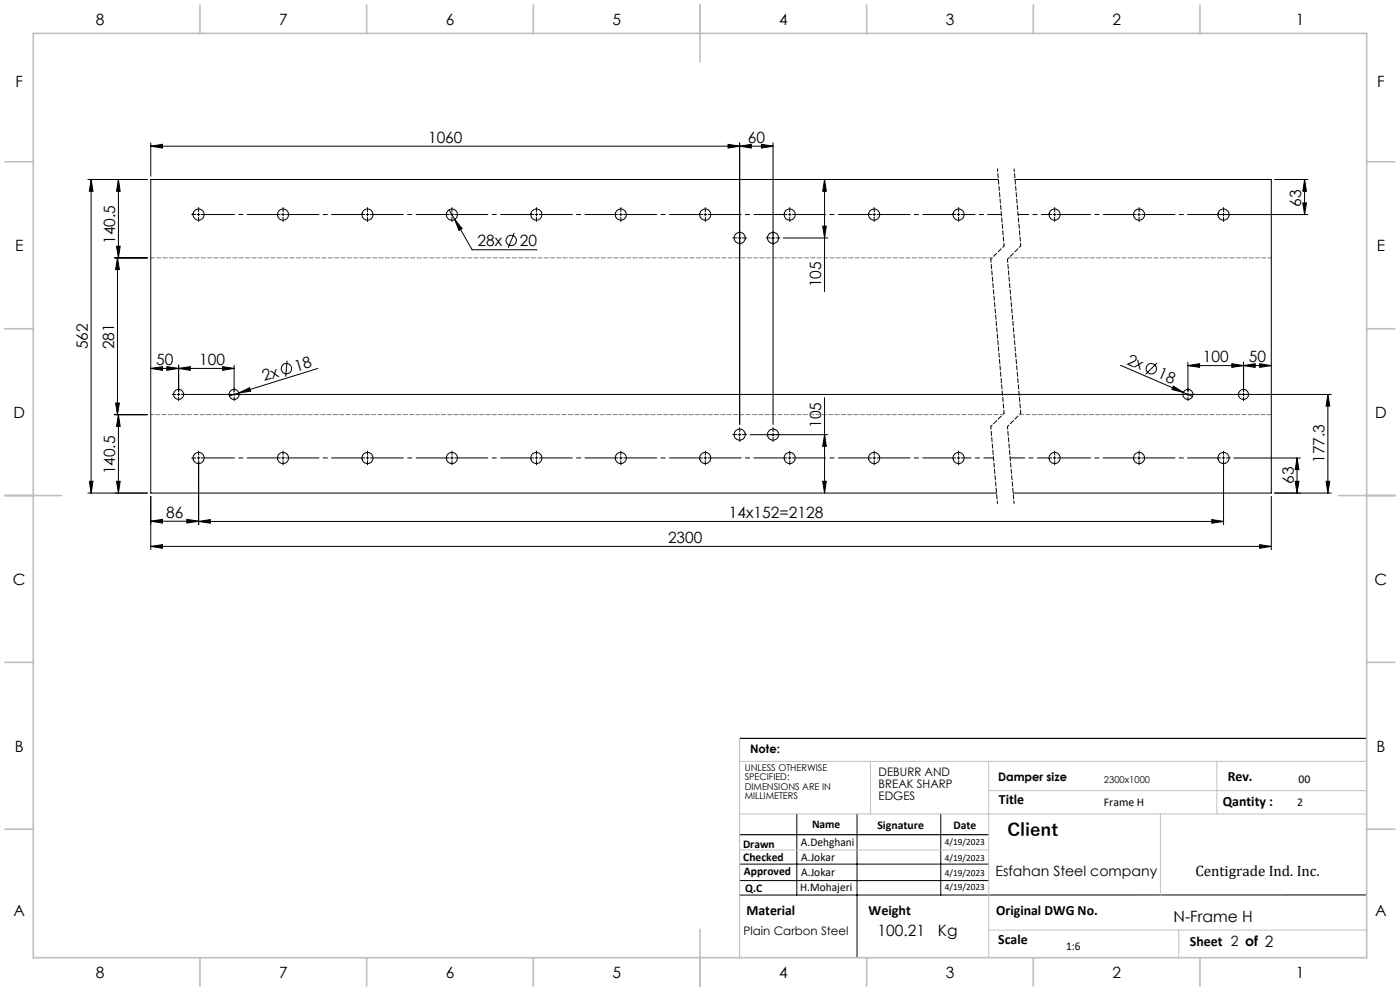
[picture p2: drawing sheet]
<svg xmlns="http://www.w3.org/2000/svg" width="420mm" height="297mm" viewBox="0 0 420 297" stroke-linecap="round" stroke-linejoin="round" font-family="sans-serif">
<g fill="none" stroke="#000" stroke-width=".3">
<path d="M26.4 53.8h17.8M27.3 53.8l.6 3.5h-1.1zM27.3 53.8v94M35.5 53.8l.6 3.5h-1.1zM35.5 53.8v23.5M45.2 43.8l3.6-.6v1.2zM45.2 42.8v10M45.2 43.8h186.7M218.4 43.2l3.5 .6-3.5 .6zM221.9 42.8v84.4M221.9 43.8l3.5-.6v1.2zM228.4 43.2l3.5 .6-3.5 .6z"/>
<path d="M231.9 42.8v84.4M247.4 53.8v33.6M247.4 53.8l.5 3.5h-1.1zM299.5 53.8h-254.3v94h253.7M304.5 53.8h76.9v94h-77.4M382.4 53.8h10M391.4 53.8v10.5M391.4 53.8l.5 3.5h-1.1zM34.3 77.3h9.9M35 73.8h1.1l-.6 3.5zM35.2 77.3l.6 3.5h-1.1zM35.2 77.3v47"/>
<path d="M134.7 62.9l1.7 2.9M136.4 65.8l2.2 2.7-.9 .6zM136.4 65.8l5.2 9.1h19.5M154.3 69.8l-1.8 4.5M221.5 71.3h.8M231.5 71.3h.8M235 71.3h13.4M246.8 67.8h1.1l-.5 3.5zM341.3 64.3h.8M341.7 63.9v.8M366 64.3h26.4M390.8 60.8h1.1l-.5 3.5z"/>
<path d="M45.2 110.4l3.6-.5v1.1zM45.2 110.4h25M50.1 109.9l3.5 .5-3.5 .6zM53.2 118.2h.8M53.6 117.8v.8M53.6 109.4v7.8M53.6 110.4l3.5-.5v1.1zM54.6 118.2h344.8M66.7 109.9l3.5 .5-3.5 .6zM70.2 117.8v.8M70.2 109.4v7.8M71.7 117.8l3.2-1.6 .3 1.1z"/>
<path d="M71.7 117.8l-2.9 .9M86.1 108.1l-.4 4.8M95.4 110.4l-23.7 7.4M247.4 119.2v28.6M336.2 109.5l18.8 8.1M347.1 108.8l-3.4 3.4M352 115.7l3 1.9-3.4-.9zM355 117.6l2.8 1.2M356.4 117.8v.8M356.4 109.6l3.5-.6v1.1zM356.4 108.5v8.7M369.5 109l3.6 .6-3.6 .5z"/>
<path d="M373.1 117.8v.8M373.1 109.6l3.5-.6v1.1zM373.1 108.5v8.7M377.9 109l3.5 .6-3.5 .5zM381.4 109.6h-25M398.4 118.2l.5 3.5h-1.1zM398.4 118.2v29.6M34.3 124.3h9.9M34.7 120.8h1.1l-.6 3.5zM35.5 124.3l.6 3.5h-1.1zM35.5 124.3v23.5M59.6 138.3v19"/>
<path d="M221.5 130.3h.8M221.9 129.9v.8M225 130.3h23.4M231.9 129.9v.8M247.4 130.3l.5 3.5h-1.1zM341.3 137.3h.8M341.7 136.8v.9M367.1 138.3v19M370.1 137.3h20M389.1 137.3v10.5M389.1 137.3l.6 3.5h-1.2zM26.4 147.8h17.8"/>
<path d="M26.8 144.2h1.1l-.6 3.6zM35 144.2h1.1l-.6 3.6zM45.2 148.8v15.9M45.2 156.2l3.6-.6v1.2zM45.2 156.2h14.4M56.1 155.6l3.5 .6-3.5 .6zM59.6 156.3l3.5-.6v1.1zM59.6 156.3h307.5M246.8 144.2h1.1l-.5 3.6zM363.5 155.7l3.6 .6-3.6 .5zM381.4 148.8v15.9M388.5 144.2h1.2l-.6 3.6z"/>
<path d="M397.8 144.2h1.1l-.5 3.6zM399.4 147.8h-17M45.2 163.8l3.6-.6v1.1zM45.2 163.8h336.2M377.9 163.2l3.5 .6-3.5 .5zM221.9 259h74.7M239 243.9v24.3M257.1 243.9v43.1M282.2 243.9v24.3M221.9 263.9h74.7M410 268.2h-188.1"/>
<circle cx="59.6" cy="64.3" r="1.68"/>
<circle cx="84.9" cy="64.3" r="1.68"/>
<circle cx="110.3" cy="64.3" r="1.67"/>
<circle cx="135.6" cy="64.3" r="1.67"/>
<circle cx="153.4" cy="72.1" r="1.55"/>
<circle cx="160.9" cy="64.3" r="1.67"/>
<circle cx="186.2" cy="64.3" r="1.67"/>
<circle cx="211.6" cy="64.3" r="1.67"/>
<circle cx="221.9" cy="71.3" r="1.67"/>
<circle cx="231.9" cy="71.3" r="1.67"/>
<circle cx="236.9" cy="64.3" r="1.67"/>
<circle cx="262.2" cy="64.3" r="1.68"/>
<circle cx="287.6" cy="64.3" r="1.68"/>
<circle cx="316.4" cy="64.3" r="1.67"/>
<circle cx="341.7" cy="64.3" r="1.67"/>
<circle cx="367" cy="64.3" r="1.67"/>
<circle cx="53.6" cy="118.2" r="1.5"/>
<circle cx="70.2" cy="118.2" r="1.5"/>
<circle cx="85.9" cy="110.5" r="1.55"/>
<circle cx="345.4" cy="110.5" r="1.56"/>
<circle cx="356.4" cy="118.2" r="1.5"/>
<circle cx="373" cy="118.2" r="1.5"/>
<circle cx="59.6" cy="137.3" r="1.68"/>
<circle cx="84.9" cy="137.3" r="1.68"/>
<circle cx="110.3" cy="137.3" r="1.67"/>
<circle cx="135.6" cy="137.3" r="1.67"/>
<circle cx="160.9" cy="137.3" r="1.67"/>
<circle cx="186.2" cy="137.3" r="1.67"/>
<circle cx="211.6" cy="137.3" r="1.67"/>
<circle cx="221.9" cy="130.3" r="1.67"/>
<circle cx="231.9" cy="130.3" r="1.67"/>
<circle cx="236.9" cy="137.3" r="1.67"/>
<circle cx="262.2" cy="137.3" r="1.68"/>
<circle cx="287.6" cy="137.3" r="1.68"/>
<circle cx="316.4" cy="137.3" r="1.67"/>
<circle cx="341.7" cy="137.3" r="1.67"/>
<circle cx="367" cy="137.3" r="1.67"/>
</g>
<g fill="none" stroke="#000" stroke-width=".3" stroke-dasharray="15.2 1.3 1.3 1.3">
<path d="M58.8 64.3h-1.3M59.6 64.3h-.4M59.6 64.3v.4M59.6 64.3h.4M59.6 64.3v-.4M59.6 65.1v1.3M59.6 63.5v-1.3M84.9 64.3h-.4M84.9 64.3v.4M84.9 64.3h.4M84.9 64.3v-.4M84.9 65.1v1.3"/>
<path d="M84.9 63.5v-1.3M110.3 64.3h-.5M110.3 64.3v.4M110.3 64.3h.4M110.3 64.3v-.4M110.3 65.1v1.3M110.3 63.5v-1.3M135.6 64.3h-.4M135.6 64.3v.4M135.6 64.3h.4M135.6 64.3v-.4M135.6 65.1v1.3"/>
<path d="M135.6 63.5v-1.3M160.9 64.3h-.4M160.9 64.3v.4M160.9 64.3h.4M160.9 64.3v-.4M160.9 65.1v1.3M160.9 63.5v-1.3M186.3 64.3h-.5M186.3 64.3v.4M186.3 64.3h.4M186.3 64.3v-.4M186.3 65.1v1.3"/>
<path d="M186.3 63.5v-1.3M211.6 64.3h-.4M211.6 64.3v.4M211.6 64.3h.4M211.6 64.3v-.4M211.6 65.1v1.3M211.6 63.5v-1.3M221.1 71.3h-1.3M221.9 72.1v1.3M221.9 70.5v-1.3M222.8 71.3h1.2M231.1 71.3h-1.3"/>
<path d="M231.9 72.1v1.3M231.9 70.5v-1.3M232.8 71.3h1.2M236.9 64.3h-.4M236.9 64.3v.4M236.9 64.3h.4M236.9 64.3v-.4M236.9 65.1v1.3M236.9 63.5v-1.3M262.3 64.3h-.5M262.3 64.3v.4M262.3 64.3h.4"/>
<path d="M262.3 64.3v-.4M262.3 65.1v1.3M262.3 63.5v-1.3M287.6 64.3h-.4M287.6 64.3v.4M287.6 64.3h.4M287.6 64.3v-.4M287.6 65.1v1.3M287.6 63.5v-1.3M316.4 64.3h-.4M316.4 64.3v.4M316.4 64.3h.4"/>
<path d="M316.4 64.3v-.4M316.4 65.1v1.3M316.4 63.5v-1.3M341.7 65.1v1.3M341.7 63.5v-1.3M367.1 64.3h-.4M367.1 64.3v.4M367.1 64.3h.4M367.1 64.3v-.4M367.1 65.1v1.3M367.1 63.5v-1.3M367.9 64.3h1.3"/>
<path d="M52.8 118.2h-1.1M53.6 117.4v-1.1M53.6 119v1.1M54.4 118.2h1.1M69.4 118.2h-1.1M70.3 117.4v-1.1M70.3 119v1.1M71.1 118.2h1.1M355.6 118.2h-1.1M356.4 117.4v-1.1M356.4 119v1.1M357.2 118.2h1.1"/>
<path d="M372.2 118.2h-1M373.1 117.4v-1.1M373.1 119v1.1M373.9 118.2h1.1M58.8 137.2h-1.3M59.6 137.2h-.4M59.6 137.2v.5M59.6 137.2h.4M59.6 137.2v-.4M59.6 138.1v1.2M59.6 136.4v-1.2M84.9 137.2h-.4"/>
<path d="M84.9 137.2v.5M84.9 137.2h.4M84.9 137.2v-.4M84.9 138.1v1.2M84.9 136.4v-1.2M110.3 137.2h-.5M110.3 137.2v.5M110.3 137.2h.4M110.3 137.2v-.4M110.3 138.1v1.2M110.3 136.4v-1.2M135.6 137.2h-.4"/>
<path d="M135.6 137.2v.5M135.6 137.2h.4M135.6 137.2v-.4M135.6 138.1v1.2M135.6 136.4v-1.2M160.9 137.2h-.4M160.9 137.2v.5M160.9 137.2h.4M160.9 137.2v-.4M160.9 138.1v1.2M160.9 136.4v-1.2M186.3 137.2h-.5"/>
<path d="M186.3 137.2v.5M186.3 137.2h.4M186.3 137.2v-.4M186.3 138.1v1.2M186.3 136.4v-1.2M211.6 137.2h-.4M211.6 137.2v.5M211.6 137.2h.4M211.6 137.2v-.4M211.6 138.1v1.2M211.6 136.4v-1.2M221.1 130.2h-1.3"/>
<path d="M221.9 131.1v1.2M221.9 129.4v-1.2M222.8 130.2h1.2M231.1 130.2h-1.3M231.9 131.1v1.2M231.9 129.4v-1.2M232.8 130.2h1.2M236.9 137.2h-.4M236.9 137.2v.5M236.9 137.2h.4M236.9 137.2v-.4M236.9 138.1v1.2"/>
<path d="M236.9 136.4v-1.2M262.3 137.2h-.5M262.3 137.2v.5M262.3 137.2h.4M262.3 137.2v-.4M262.3 138.1v1.2M262.3 136.4v-1.2M287.6 137.2h-.4M287.6 137.2v.5M287.6 137.2h.4M287.6 137.2v-.4M287.6 138.1v1.2"/>
<path d="M287.6 136.4v-1.2M316.4 137.2h-.4M316.4 137.2v.5M316.4 137.2h.4M316.4 137.2v-.4M316.4 138.1v1.2M316.4 136.4v-1.2M341.7 138.1v1.2M341.7 136.4v-1.2M367.1 137.2h-.4M367.1 137.2v.5M367.1 137.2h.4"/>
<path d="M367.1 137.2v-.4M367.1 138.1v1.2M367.1 136.4v-1.2M367.9 137.2h1.3"/>
</g>
<path d="M298 137.2h-9.6" fill="none" stroke="#000" stroke-width=".3" stroke-dasharray="15.2 1.3 1.3 1.3" stroke-dashoffset="12.3"/>
<g fill="none" stroke="#000" stroke-width=".3" stroke-dasharray="15.2 1.3 1.3 1.3" stroke-dashoffset="5.3">
<path d="M84.1 64.3h-23.7M109.4 64.3h-23.6M134.8 64.3h-23.7M160.1 64.3h-23.7M185.4 64.3h-23.6M210.8 64.3h-23.7M236.1 64.3h-23.7M261.4 64.3h-23.6M286.8 64.3h-23.7M340.9 64.3h-23.7M366.2 64.3h-23.6M84.1 137.2h-23.7"/>
<path d="M109.4 137.2h-23.6M134.8 137.2h-23.7M160.1 137.2h-23.7M185.4 137.2h-23.6M210.8 137.2h-23.7M236.1 137.2h-23.7M261.4 137.2h-23.6M286.8 137.2h-23.7M340.9 137.2h-23.7M366.2 137.2h-23.6"/>
</g>
<path d="M315.6 137.2h-12.6" fill="none" stroke="#000" stroke-width=".3" stroke-dasharray="15.2 1.3 1.3 1.3" stroke-dashoffset="10.9"/>
<path d="M300.4 64.3h-12" fill="none" stroke="#000" stroke-width=".3" stroke-dasharray="15.2 1.3 1.3 1.3" stroke-dashoffset="11.1"/>
<path d="M315.6 64.3h-10.2" fill="none" stroke="#000" stroke-width=".3" stroke-dasharray="15.2 1.3 1.3 1.3" stroke-dashoffset="12.1"/>
<path d="M299.2 50.6l2 23.1M304.2 50.6l2 23.1M297.2 127.8l2 23.1M302.2 127.8l2 23.1" fill="none" stroke="#000" stroke-width=".3" stroke-dasharray="1.3 .6" stroke-dashoffset=".5"/>
<path d="M301.2 73.7l-4 4M306.2 73.7l-4 4M301.2 123.8l-4 4M306.2 123.8l-4 4" fill="none" stroke="#000" stroke-width=".3" stroke-dasharray="1.3 .6" stroke-dashoffset=".7"/>
<path d="M297.2 77.7l4 46.1M302.2 77.7l4 46.1" fill="none" stroke="#000" stroke-width=".3" stroke-dasharray="1.3 .6" stroke-dashoffset=".3"/>
<path d="M45.3 124.3h255.5" fill="none" stroke="#808080" stroke-width=".3" stroke-dasharray="1.3 .6" stroke-dashoffset=".5"/>
<path d="M297.6 77.3h-252.3" fill="none" stroke="#808080" stroke-width=".3" stroke-dasharray="1.3 .6" stroke-dashoffset=".2"/>
<path d="M305.8 124.3h75.6" fill="none" stroke="#808080" stroke-width=".3" stroke-dasharray="1.3 .6"/>
<path d="M381.4 77.3h-78.8" fill="none" stroke="#808080" stroke-width=".3" stroke-dasharray="1.3 .6" stroke-dashoffset=".3"/>
<path d="M221.9 221.3h188.1M221.9 250.2h74.7" fill="none" stroke="#000" stroke-width=".35"/>
<path d="M221.9 228.2h188.1M261.2 228.2v15.7M296.6 228.2v58.8M296.6 237h113.4M365.1 228.2v15.7M221.9 243.9h188.1M221.9 254.7h74.7M348.1 243.9v24.3M296.6 278.8h113.4M353.6 278.8v8.2" fill="none" stroke="#c0c0c0" stroke-width=".3"/>
<path d="M221.9 221.3v65.7" fill="none" stroke="#c0c0c0" stroke-width=".35"/>
<g fill="none" stroke="#c0c0c0" stroke-width=".5">
<path d="M10 10h400v277h-400zM60 1.5v8.5M110 1.5v8.5M160 1.5v8.5M210 1.5v17M260 1.5v8.5M310 1.5v8.5M360 1.5v8.5M1.5 48.5h8.5M410 48.5h8.5M1.5 98.5h8.5M410 98.5h8.5"/>
<path d="M1.5 148.5h17M401.5 148.5h17M1.5 198.5h8.5M410 198.5h8.5M1.5 248.5h8.5M410 248.5h8.5M210 278.5v17M60 287v8.5M110 287v8.5M160 287v8.5M260 287v8.5M310 287v8.5"/>
<path d="M360 287v8.5"/>
</g>
<g fill="#000">
<path d="M136.4 65.8l2.2 2.7-.9 .6zM71.7 117.8l3.2-1.6 .3 1.1zM352 115.7l3 1.9-3.4-.9z"/>
<path d="M27.3 53.8l.6 3.5h-1.1zM26.8 144.2h1.1l-.6 3.6zM247.4 130.3l.5 3.5h-1.1zM246.8 144.2h1.1l-.5 3.6zM391.4 53.8l.5 3.5h-1.1zM390.8 60.8h1.1l-.5 3.5zM398.4 118.2l.5 3.5h-1.1zM397.8 144.2h1.1l-.5 3.6z"/>
<path d="M45.2 43.8l3.6-.6v1.2zM218.4 43.2l3.5 .6-3.5 .6zM45.2 110.4l3.6-.5v1.1zM50.1 109.9l3.5 .5-3.5 .6zM373.1 109.6l3.5-.6v1.1zM377.9 109l3.5 .6-3.5 .5z"/>
<path d="M228.4 43.2l3.5 .6-3.5 .6zM221.9 43.8l3.5-.6v1.2zM66.7 109.9l3.5 .5-3.5 .6zM53.6 110.4l3.5-.5v1.1zM56.1 155.6l3.5 .6-3.5 .6zM45.2 156.2l3.6-.6v1.2z"/>
<path d="M356.4 109.6l3.5-.6v1.1zM369.5 109l3.6 .6-3.6 .5z"/>
<path d="M35 144.2h1.1l-.6 3.6zM35.5 124.3l.6 3.5h-1.1zM35 73.8h1.1l-.6 3.5zM35.5 53.8l.6 3.5h-1.1zM34.7 120.8h1.1l-.6 3.5zM35.2 77.3l.6 3.5h-1.1zM388.5 144.2h1.2l-.6 3.6zM389.1 137.3l.6 3.5h-1.2zM246.8 67.8h1.1l-.5 3.5zM247.4 53.8l.5 3.5h-1.1z"/>
<path d="M59.6 156.3l3.5-.6v1.1zM363.5 155.7l3.6 .6-3.6 .5z"/>
<path d="M45.2 163.8l3.6-.6v1.1zM377.9 163.2l3.5 .6-3.5 .5z"/>
</g>
<text font-size="5.3" x="302.2" y="250.7">Client</text>
<g font-size="4.7">
<text x="28.7" y="7.6">8</text>
<text x="83.7" y="7.6">7</text>
<text x="133.7" y="7.6">6</text>
<text x="183.7" y="7.6">5</text>
<text x="233.7" y="7.6">4</text>
<text x="283.7" y="7.6">3</text>
<text x="333.7" y="7.6">2</text>
<text x="388.7" y="7.6">1</text>
<text x="4.6" y="26.1">F</text>
<text x="413.1" y="26.1">F</text>
<text x="128.4" y="42.8">1060</text>
<text x="224.3" y="42.8">60</text>
<text x="390.4" y="61.9" transform="rotate(-90 390.4 61.9)">63</text>
<text x="4.5" y="75.3">E</text>
<text x="34.5" y="73.1" transform="rotate(-90 34.5 73.1)">140.5</text>
<text x="143.3" y="73.8">28x</text>
<text x="155.9" y="73.8">20</text>
<text x="413" y="75.3">E</text>
<text x="246.4" y="86.1" transform="rotate(-90 246.4 86.1)">105</text>
<text x="26.4" y="104.6" transform="rotate(-90 26.4 104.6)">562</text>
<text x="34.2" y="104.6" transform="rotate(-90 34.2 104.6)">281</text>
<text x="46.8" y="109.4">50</text>
<text x="59.8" y="109.4">100</text>
<text x="88.9" y="111.3" transform="rotate(-17 88.9 111.3)">18</text>
<text x="337.8" y="109.1" transform="rotate(23 337.8 109.1)">2x</text>
<text x="347.1" y="113.1" transform="rotate(23 347.1 113.1)">18</text>
<text x="360.9" y="108.5">100</text>
<text x="374.6" y="108.5">50</text>
<text x="79.2" y="114.3" transform="rotate(-17 79.2 114.3)">2x</text>
<text x="4" y="125.3">D</text>
<text x="412.5" y="125.3">D</text>
<text x="246.4" y="128.2" transform="rotate(-90 246.4 128.2)">105</text>
<text x="34.5" y="142.2" transform="rotate(-90 34.5 142.2)">140.5</text>
<text x="397.4" y="138.8" transform="rotate(-90 397.4 138.8)">177.3</text>
<text x="388.1" y="145.1" transform="rotate(-90 388.1 145.1)">63</text>
<text x="49.8" y="155.2">86</text>
<text x="218.6" y="155.2">14x152=2128</text>
<text x="200.4" y="162.7">2300</text>
<text x="3.9" y="175.3">C</text>
<text x="412.4" y="175.3">C</text>
<text x="4.4" y="225.3">B</text>
<text x="412.9" y="225.3">B</text>
<text x="4" y="274.6">A</text>
<text x="412.5" y="274.6">A</text>
<text x="263.3" y="280.5">100.21</text>
<text x="281.4" y="280.5">Kg</text>
<text x="352.1" y="276.4">N-Frame H</text>
<text x="28.7" y="293.1">8</text>
<text x="83.7" y="293.1">7</text>
<text x="133.7" y="293.1">6</text>
<text x="183.7" y="293.1">5</text>
<text x="233.7" y="293.1">4</text>
<text x="283.7" y="293.1">3</text>
<text x="333.7" y="293.1">2</text>
<text x="388.7" y="293.1">1</text>
</g>
<text font-size="4.5" x="358.6" y="262.6">Centigrade Ind. Inc.</text>
<g font-size="4.2">
<text x="368.3" y="234.1">Rev.</text>
<text x="299.7" y="240.9">Title</text>
<text x="366.8" y="241.6">Qantity :</text>
<text x="298.6" y="262.6">Esfahan Steel company</text>
<text x="223.9" y="274.2">Material</text>
<text x="260.6" y="274.2">Weight</text>
<text x="298.9" y="274.2">Original DWG No.</text>
<text x="299.5" y="282.8">Scale</text>
<text x="357" y="283.6">Sheet 2 of 2</text>
</g>
<g font-size="3.5">
<text x="225" y="225.7">Note:</text>
<text x="263.6" y="232.6">DEBURR AND</text>
<text x="263.6" y="236.1">BREAK SHARP</text>
<text x="263.6" y="239.7">EDGES</text>
<text x="299.4" y="234.1">Damper size</text>
<text x="389.6" y="234.7">00</text>
<text x="331.2" y="241.6">Frame H</text>
<text x="389.2" y="241.6">2</text>
<text x="243.6" y="248.1">Name</text>
<text x="263.2" y="248.5">Signature</text>
<text x="286" y="248.5">Date</text>
<text x="222.9" y="254">Drawn</text>
<text x="240.3" y="253.6">A.Dehghani</text>
<text x="240.4" y="257.9">A.Jokar</text>
<text x="223" y="258.1">Checked</text>
<text x="223.2" y="262.1">Approved</text>
<text x="240.4" y="262.4">A.Jokar</text>
<text x="223.6" y="267.4">Q.C</text>
<text x="240.1" y="267.1">H.Mohajeri</text>
<text x="223.1" y="280.2">Plain Carbon Steel</text>
<text x="319.8" y="284.6">1:6</text>
</g>
<g font-size="2.8">
<text x="223.4" y="231">UNLESS OTHERWISE</text>
<text x="223.4" y="233.8">SPECIFIED:</text>
<text x="223.4" y="236.7">DIMENSIONS ARE IN</text>
<text x="223.4" y="239.5">MILLIMETERS</text>
<text x="331.2" y="234.7">2300x1000</text>
<text x="283.5" y="253.2">4/19/2023</text>
<text x="283.5" y="258.1">4/19/2023</text>
<text x="283.5" y="262.7">4/19/2023</text>
<text x="283.5" y="266.6">4/19/2023</text>
</g>
</svg>
